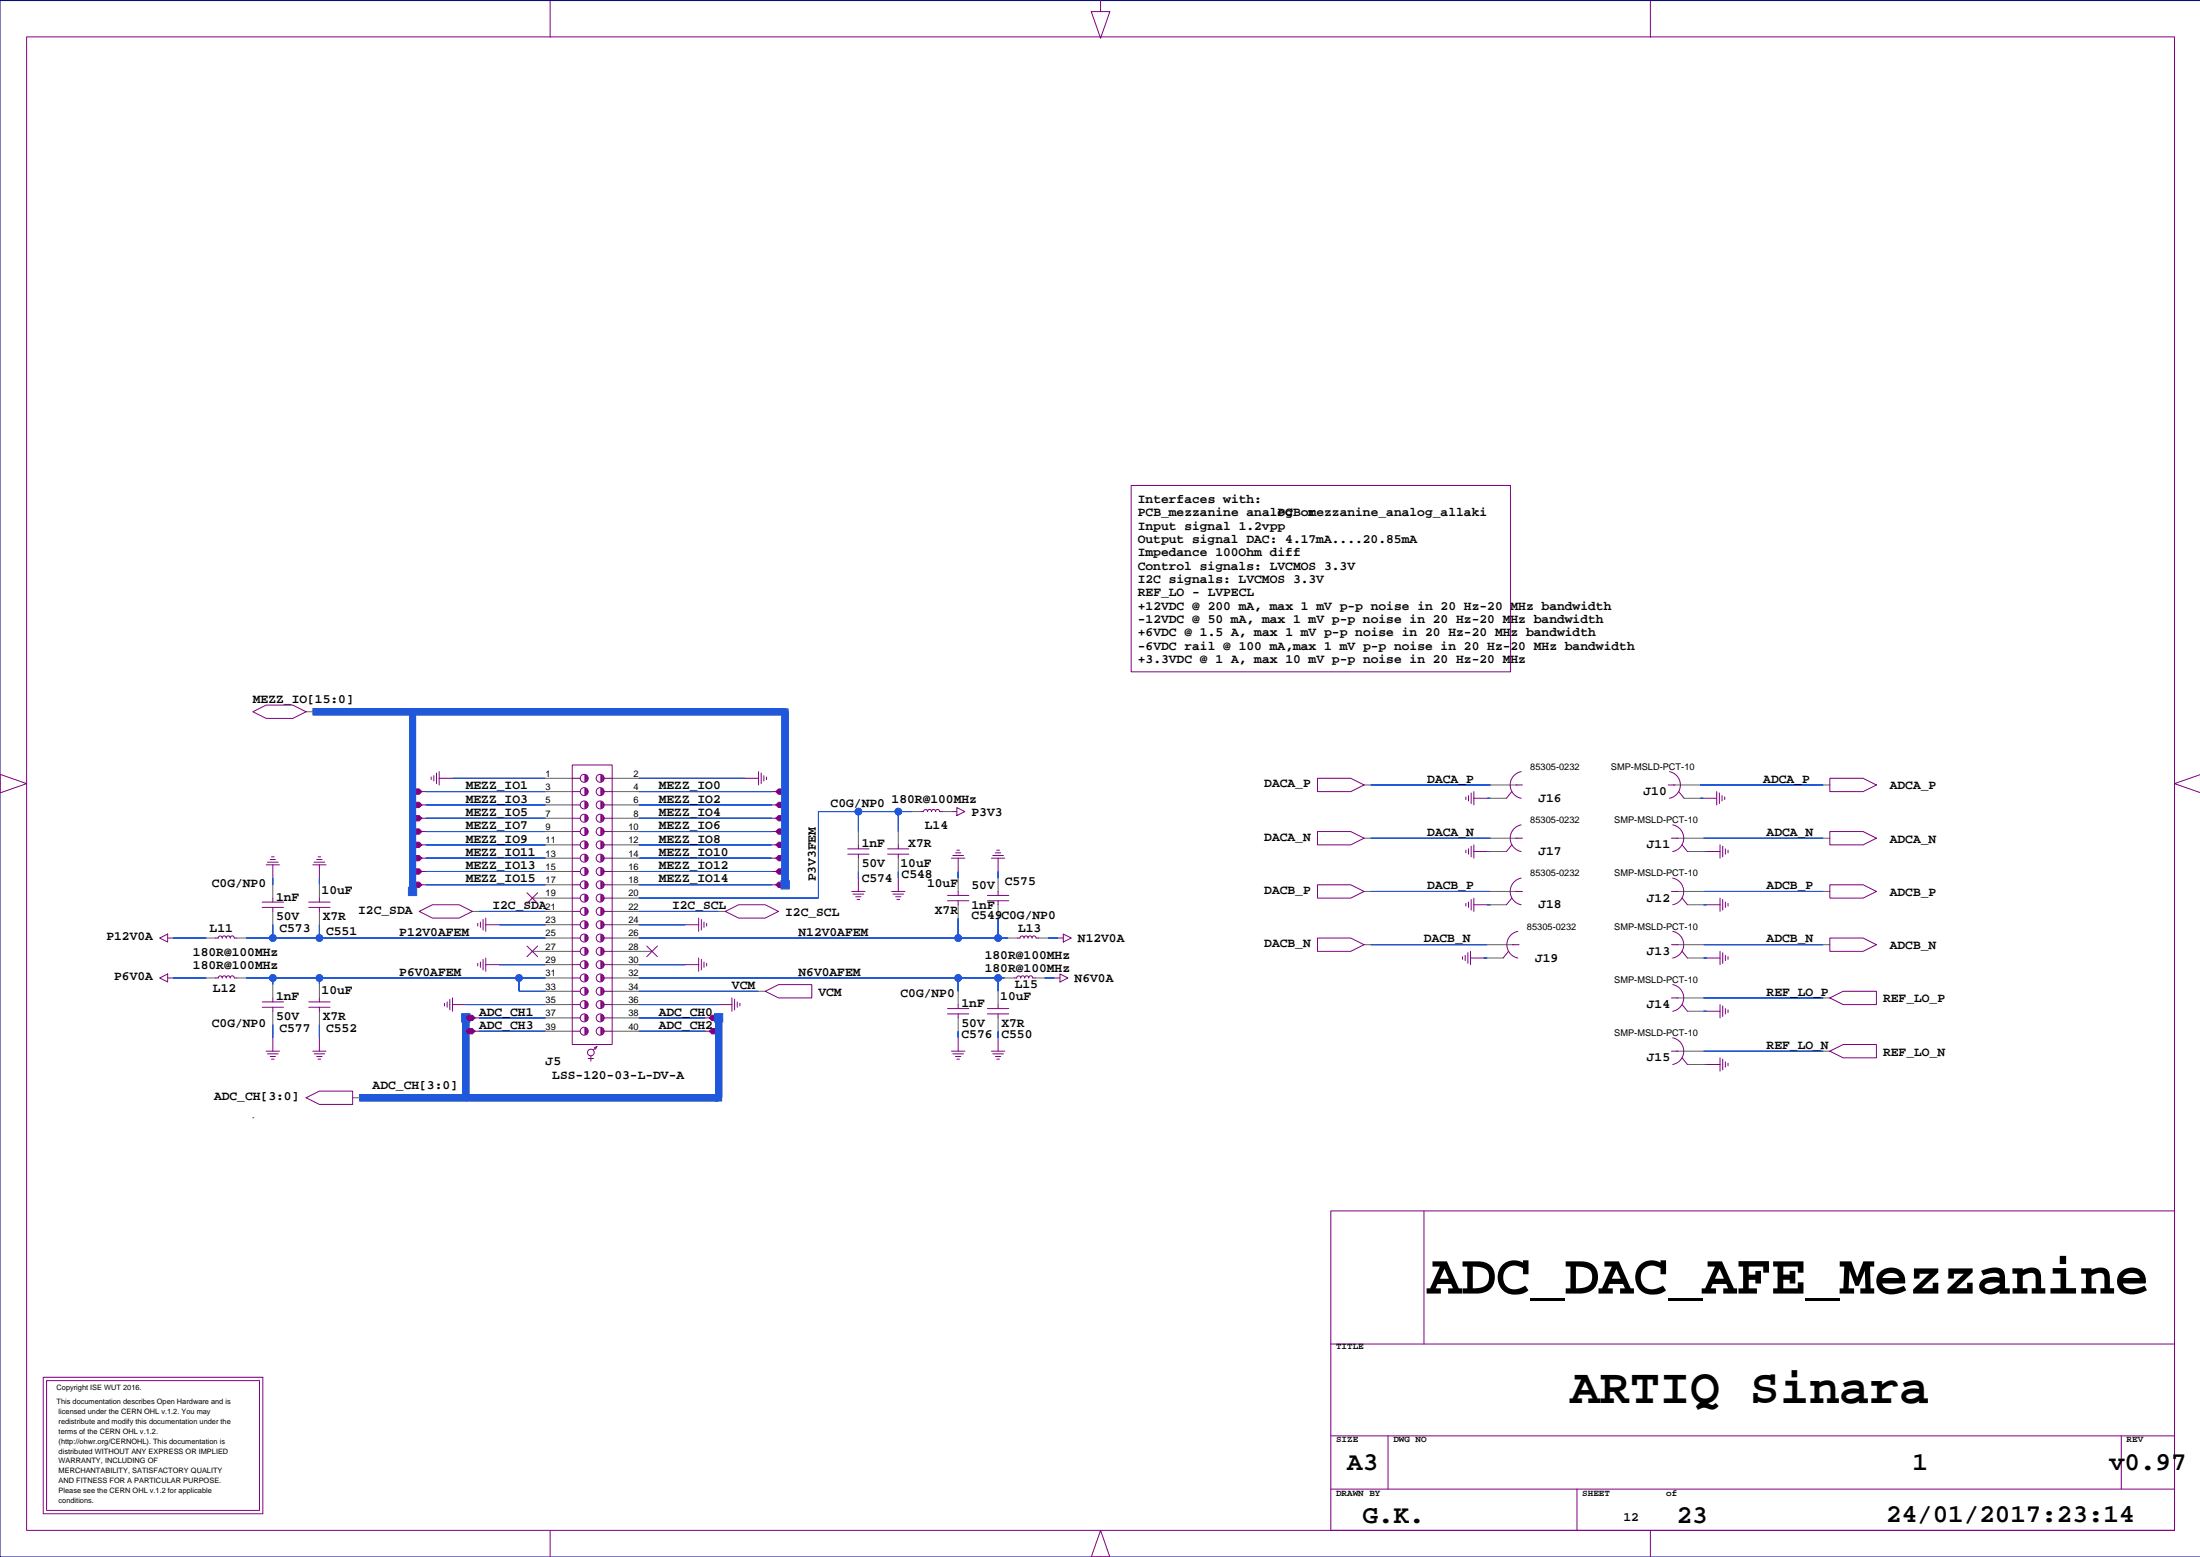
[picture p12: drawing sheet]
<svg xmlns="http://www.w3.org/2000/svg" width="420mm" height="297mm" viewBox="0 0 420 297" stroke-linecap="round" stroke-linejoin="round" font-family="sans-serif">
<path d="M419.9 .1h-419.9v296.9h419.9" fill="none" stroke="#000080" stroke-width=".19"/>
<g fill="#2058dd" stroke="#2058dd" stroke-width=".19">
<path d="M121.9 151h25.4z" fill-rule="evenodd"/>
<path d="M121.9 153.6h25.4z" fill-rule="evenodd"/>
<path d="M121.9 196.7h12.7z" fill-rule="evenodd"/>
<path d="M121.9 194.2h12.7z" fill-rule="evenodd"/>
<path d="M91.4 196.7h12.7z" fill-rule="evenodd"/>
<path d="M91.4 194.2h12.7z" fill-rule="evenodd"/>
<path d="M121.9 191.7h15.2z" fill-rule="evenodd"/>
<path d="M88.9 191.7h15.2z" fill-rule="evenodd"/>
<path d="M121.9 148.5h20.3z" fill-rule="evenodd"/>
<path d="M86.3 148.5h17.8z" fill-rule="evenodd"/>
<path d="M81.3 151h22.8z" fill-rule="evenodd"/>
<path d="M33 186.6h6.4z" fill-rule="evenodd"/>
<path d="M190.5 186.6h1.2z" fill-rule="evenodd"/>
<path d="M190.5 186.6v2.5z" fill-rule="evenodd"/>
<path d="M182.8 186.6v2.5z" fill-rule="evenodd"/>
<path d="M182.8 186.6h7.7z" fill-rule="evenodd"/>
<path d="M121.9 186.6h60.9z" fill-rule="evenodd"/>
<path d="M121.9 184h8.9z" fill-rule="evenodd"/>
<path d="M95.2 184h8.9z" fill-rule="evenodd"/>
<path d="M121.9 176.4h8.9z" fill-rule="evenodd"/>
<path d="M95.2 176.4h8.9z" fill-rule="evenodd"/>
<path d="M33 179h6.4z" fill-rule="evenodd"/>
<path d="M261.6 149.8h22.8z" fill-rule="evenodd"/>
<path d="M261.6 159.9h22.8z" fill-rule="evenodd"/>
<path d="M261.6 170.1h22.8z" fill-rule="evenodd"/>
<path d="M261.6 180.2h22.2z" fill-rule="evenodd"/>
<path d="M324.4 149.8h23.5z" fill-rule="evenodd"/>
<path d="M325 159.9h22.9z" fill-rule="evenodd"/>
<path d="M325 170.1h22.9z" fill-rule="evenodd"/>
<path d="M325 180.2h22.9z" fill-rule="evenodd"/>
<path d="M136.6 208.9h1.1v1.1h-1.1z" fill-rule="evenodd"/>
<path d="M136.3 193.4h1.6v1.6h-1.6z" fill-rule="evenodd"/>
<path d="M88.1 193.4h1.6v1.6h-1.6z" fill-rule="evenodd"/>
<path d="M121.9 158.6h25.4z" fill-rule="evenodd"/>
<path d="M121.9 161.2h25.4z" fill-rule="evenodd"/>
<path d="M121.9 163.7h25.4z" fill-rule="evenodd"/>
<path d="M121.9 166.3h25.4z" fill-rule="evenodd"/>
<path d="M121.9 168.8h25.4z" fill-rule="evenodd"/>
<path d="M81.3 153.6h22.8z" fill-rule="evenodd"/>
<path d="M81.3 156.1h22.8z" fill-rule="evenodd"/>
<path d="M81.3 158.6h22.8z" fill-rule="evenodd"/>
<path d="M81.3 161.2h22.8z" fill-rule="evenodd"/>
<path d="M81.3 163.7h22.8z" fill-rule="evenodd"/>
<path d="M81.3 166.3h22.8z" fill-rule="evenodd"/>
<path d="M81.3 168.8h22.8z" fill-rule="evenodd"/>
<path d="M121.9 156.1h25.4z" fill-rule="evenodd"/>
<path d="M121.9 173.9h15.2z" fill-rule="evenodd"/>
<path d="M91.4 173.9h12.7z" fill-rule="evenodd"/>
<path d="M325 190.4h22.9z" fill-rule="evenodd"/>
<path d="M200 179h1.9z" fill-rule="evenodd"/>
<path d="M52.1 195.5v2.5z" fill-rule="evenodd"/>
<path d="M60.9 195.5v2.5z" fill-rule="evenodd"/>
<path d="M52.1 167.5v1.3z" fill-rule="evenodd"/>
<path d="M60.9 167.5v1.3z" fill-rule="evenodd"/>
<path d="M60.9 186.6v1.2z" fill-rule="evenodd"/>
<path d="M52.1 186.6v1.2z" fill-rule="evenodd"/>
<path d="M99 186.6v2.5z" fill-rule="evenodd"/>
<path d="M99 186.6h5.1z" fill-rule="evenodd"/>
<path d="M99 189.1h5.1z" fill-rule="evenodd"/>
<path d="M47 186.6h5.1z" fill-rule="evenodd"/>
<path d="M52.1 186.6h8.8z" fill-rule="evenodd"/>
<path d="M60.9 186.6h38.1z" fill-rule="evenodd"/>
<path d="M77.9 169.3h1.6v1.6h-1.6z" fill-rule="evenodd"/>
<path d="M149 168h1.6v1.6h-1.6z" fill-rule="evenodd"/>
<path d="M149.3 135.2h1.1v1.1h-1.1z" fill-rule="evenodd"/>
<path d="M163.8 166.3v1.2z" fill-rule="evenodd"/>
<path d="M171.4 166.3v1.2z" fill-rule="evenodd"/>
<path d="M171.4 154.8v3.8z" fill-rule="evenodd"/>
<path d="M163.8 154.8v3.8z" fill-rule="evenodd"/>
<path d="M171.4 154.8h2.6z" fill-rule="evenodd"/>
<path d="M163.8 154.8h7.6z" fill-rule="evenodd"/>
<path d="M156.2 154.8h7.6z" fill-rule="evenodd"/>
<path d="M121.9 171.3h34.3z" fill-rule="evenodd"/>
<path d="M156.2 154.8v16.5z" fill-rule="evenodd"/>
<path d="M325 200.5h22.9z" fill-rule="evenodd"/>
<path d="M52.1 176.4v2.6z" fill-rule="evenodd"/>
<path d="M47 179h5.1z" fill-rule="evenodd"/>
<path d="M60.9 176.4v2.6z" fill-rule="evenodd"/>
<path d="M52.1 179h8.8z" fill-rule="evenodd"/>
<path d="M60.9 179h43.2z" fill-rule="evenodd"/>
<path d="M190.5 166.3v1.2z" fill-rule="evenodd"/>
<path d="M182.8 166.3v1.2z" fill-rule="evenodd"/>
<path d="M190.5 179h1.9z" fill-rule="evenodd"/>
<path d="M190.5 175.1v3.9z" fill-rule="evenodd"/>
<path d="M182.8 179h7.7z" fill-rule="evenodd"/>
<path d="M182.8 175.1v3.9z" fill-rule="evenodd"/>
<path d="M121.9 179h60.9z" fill-rule="evenodd"/>
<path d="M199.3 186.6h1.9z" fill-rule="evenodd"/>
<path d="M182.8 196.7v1.3z" fill-rule="evenodd"/>
<path d="M190.5 196.7v1.3z" fill-rule="evenodd"/>
<path d="M121.9 189.1h22.8z" fill-rule="evenodd"/>
<path d="M324.4 152.3h.6z" fill-rule="evenodd"/>
<path d="M325 162.4h.7z" fill-rule="evenodd"/>
<path d="M325 172.6h.7z" fill-rule="evenodd"/>
<path d="M325 182.8h.7z" fill-rule="evenodd"/>
<path d="M325 192.9h.7z" fill-rule="evenodd"/>
<path d="M325 203.1h.7z" fill-rule="evenodd"/>
<path d="M283.1 182.8h.7z" fill-rule="evenodd"/>
<path d="M283.8 172.6h.6z" fill-rule="evenodd"/>
<path d="M283.8 162.4h.6z" fill-rule="evenodd"/>
<path d="M283.8 152.3h.6z" fill-rule="evenodd"/>
<circle cx="190.5" cy="186.6" r=".63"/>
<circle cx="182.8" cy="186.6" r=".63"/>
<circle cx="88.9" cy="209.4" r=".55"/>
<circle cx="52.1" cy="186.6" r=".63"/>
<circle cx="60.9" cy="186.6" r=".63"/>
<circle cx="99" cy="186.6" r=".63"/>
<circle cx="78.7" cy="135.8" r=".55"/>
<circle cx="171.4" cy="154.8" r=".63"/>
<circle cx="163.8" cy="154.8" r=".63"/>
<circle cx="52.1" cy="179" r=".63"/>
<circle cx="60.9" cy="179" r=".63"/>
<circle cx="190.5" cy="179" r=".63"/>
<circle cx="182.8" cy="179" r=".63"/>
</g>
<g fill="none" stroke="#2058dd" stroke-width=".19">
<path d="M81.3 151h22.8M81.3 153.6h22.8M81.3 158.6h22.8M81.3 156.1h22.8M86.3 148.5h17.8M121.9 151h25.4M121.9 153.6h25.4M121.9 148.5h20.3M121.9 158.6h25.4M121.9 156.1h25.4M163.8 154.8v3.8M171.4 154.8v3.8"/>
<path d="M174 154.8h-17.8v16.5h-34.3M181.6 154.8h.1M261.6 149.8h22.8M261.6 159.9h22.8M283.8 152.3h.6M324.4 149.8h23.5M324.4 152.3h.6M325 159.9h22.9M33 179h6.4M47 179h57.1M52.1 167.5v1.3M52.1 176.4v2.6"/>
<path d="M60.9 167.5v1.3M60.9 176.4v2.6M81.3 161.2h22.8M81.3 163.7h22.8M81.3 166.3h22.8M81.3 168.8h22.8M91.4 173.9h12.7M95.2 176.4h8.9M104.1 171.3h.1M121.9 176.4h8.9M121.9 179h70.5M121.9 161.2h25.4"/>
<path d="M121.9 163.7h25.4M121.9 166.3h25.4M121.9 168.8h25.4M121.9 173.9h15.2M163.8 166.3v1.2M171.4 166.3v1.2M182.8 166.3v1.2M182.8 175.1v3.9M190.5 166.3v1.2M190.5 175.1v3.9M200 179h1.9M261.6 170.1h22.8"/>
<path d="M283.8 162.4h.6M283.8 172.6h.6M325 170.1h22.9M325 162.4h.7M325 172.6h.7M33 186.6h6.4M47 186.6h57.1M52.1 186.6v1.2M52.1 195.5v2.5M60.9 186.6v1.2M60.9 195.5v2.5M88.9 191.7h15.2"/>
<path d="M91.4 196.7h12.7M91.4 194.2h12.7M95.2 184h8.9M99 186.6v2.5h5.1M104.1 181.5h.1M121.9 181.5h.1M121.9 196.7h12.7M121.9 194.2h12.7M121.9 191.7h15.2M121.9 186.6h69.8M121.9 184h8.9M121.9 189.1h22.8"/>
<path d="M182.8 186.6v2.5M182.8 196.7v1.3M190.5 186.6v2.5M190.5 196.7v1.3M199.3 186.6h1.9M261.6 180.2h22.2M283.1 182.8h.7M325 180.2h22.9M325 190.4h22.9M325 182.8h.7M325 192.9h.7M325 200.5h22.9"/>
<path d="M325 203.1h.7"/>
<circle cx="78.7" cy="135.8" r=".55"/>
<circle cx="163.8" cy="154.8" r=".63"/>
<circle cx="171.4" cy="154.8" r=".63"/>
<circle cx="52.1" cy="179" r=".63"/>
<circle cx="60.9" cy="179" r=".63"/>
<circle cx="182.8" cy="179" r=".63"/>
<circle cx="190.5" cy="179" r=".63"/>
<circle cx="52.1" cy="186.6" r=".63"/>
<circle cx="60.9" cy="186.6" r=".63"/>
<circle cx="99" cy="186.6" r=".63"/>
<circle cx="182.8" cy="186.6" r=".63"/>
<circle cx="190.5" cy="186.6" r=".63"/>
<circle cx="88.9" cy="209.4" r=".55"/>
</g>
<g fill="none" stroke="#606060" stroke-width=".19">
<path d="M58.4 135.8h1.3M81.3 151h.1M81.3 153.6h.1M81.3 156.1h.1M81.3 158.6h.1M86.3 148.5h.1M104.1 148.5h5.1M104.1 151h5.1M104.1 153.6h5.1M104.1 156.1h5.1M104.1 158.6h5.1M116.8 148.5h5.1"/>
<path d="M116.8 151h5.1M116.8 153.6h5.1M116.8 156.1h5.1M116.8 158.6h5.1M142.2 148.5h.1M147.3 153.6h.1M147.3 151h.1M147.3 156.1h.1M147.3 158.6h.1M163.8 158.6v2.6M171.4 158.6v2.6M174 154.8h1.7"/>
<path d="M179.8 154.8h1.8M181.6 154.8h.1M260.3 159.9h1.3M260.3 149.8h1.3M283.8 152.3h.1M284.4 159.9h5.1M284.4 149.8h5.1M284.4 152.3h3.1M319.3 149.8h5.1M320 159.9h5M321.4 152.3h3M325 152.3h.1"/>
<path d="M347.9 159.9h1.3M347.9 149.8h1.3M33 179h.1M39.4 179h1.7M45.2 179h1.8M52.1 167.5h.1M52.1 168.8v2.5M52.1 173.9v2.5M60.9 167.5h.1M60.9 168.8v2.5M60.9 173.9v2.5M81.3 161.2h.1"/>
<path d="M81.3 163.7h.1M81.3 166.3h.1M81.3 168.8h.1M90.1 173.9h1.3M95.2 176.4h.1M101.6 171.3h7.6M104.1 173.9h5.1M104.1 179h5.1M104.1 161.2h5.1M104.1 163.7h5.1M104.1 166.3h5.1M104.1 168.8h5.1"/>
<path d="M104.1 176.4h5.1M116.8 173.9h5.1M116.8 179h5.1M116.8 161.2h5.1M116.8 163.7h5.1M116.8 166.3h5.1M116.8 168.8h5.1M116.8 171.3h5.1M116.8 176.4h5.1M130.8 176.4h.1M137.1 173.9h1.3M147.3 161.2h.1"/>
<path d="M147.3 166.3h.1M147.3 163.7h.1M147.3 168.8h.1M163.8 167.5h.1M163.8 163.7v2.6M171.4 167.5h.1M171.4 163.7v2.6M182.8 166.3h.1M182.8 167.5v2.6M182.8 172.6v2.5M190.5 166.3h.1M190.5 167.5v2.6"/>
<path d="M190.5 172.6v2.5M192.4 179h1.7M198.2 179h1.8M201.9 179h.1M260.3 170.1h1.3M283.8 172.6h.1M283.8 162.4h.1M284.4 170.1h5.1M284.4 162.4h3.1M284.4 172.6h3.1M320 170.1h5M322 162.4h3"/>
<path d="M322 172.6h3M325.7 162.4h.1M325.7 172.6h.1M347.9 170.1h1.3M33 186.6h.1M39.4 186.6h1.7M45.2 186.6h1.8M52.1 198h.1M52.1 187.8v2.6M52.1 192.9v2.6M60.9 198h.1M60.9 187.8v2.6"/>
<path d="M60.9 192.9v2.6M88.9 191.7h.1M91.4 194.2h.1M91.4 196.7h.1M95.2 184h.1M101.6 181.5h7.6M104.1 186.6h5.1M104.1 189.1h5.1M104.1 184h5.1M104.1 191.7h5.1M104.1 194.2h5.1M104.1 196.7h5.1"/>
<path d="M116.8 186.6h5.1M116.8 189.1h5.1M116.8 181.5h7.6M116.8 184h5.1M116.8 191.7h5.1M116.8 194.2h5.1M116.8 196.7h5.1M130.8 184h.1M134.6 194.2h.1M134.6 196.7h.1M137.1 191.7h.1M144.7 189.1h1.3"/>
<path d="M182.8 198h.1M182.8 189.1v2.6M182.8 194.2v2.5M190.5 198h.1M190.5 189.1v2.6M190.5 194.2v2.5M191.7 186.6h1.8M197.6 186.6h1.7M201.2 186.6h.1M260.3 180.2h1.3M283.1 182.8h.1M283.8 180.2h5.1"/>
<path d="M283.8 182.8h3M320 180.2h5M320 190.4h5M322 182.8h3M322 192.9h3M325.7 182.8h.1M325.7 192.9h.1M347.9 180.2h1.3M347.9 190.4h1.3M67.3 209.4h1.3M320 200.5h5M322 203.1h3"/>
<path d="M325.7 203.1h.1M347.9 200.5h1.3"/>
</g>
<g fill="none" stroke="#800080" stroke-width=".19">
<path d="M210 0v2.2h1.8l-1.8 5.1-1.8-5.1h1.8M5.1 7h409.8v285h-409.8zM105 .2v6.9M314.9 .2v6.9M215.9 92.6h72.3v35.6h-72.3zM48.2 135.8l2.6-1.3h5.1l2.5 1.3-2.5 1.3h-5.1zM-.1 149.5l.1-1.8 5.1 1.8-5.1 1.8v-1.8M80.5 153.6h.8M80.5 151h.8M80.5 156.1h.8M80.5 158.6h.8M82.3 148.2v.5"/>
<path d="M82.8 148v1M83.3 147.5v2M83.8 148.5h2.5M83.8 147.2v2.6M109.2 145.9h7.6v53.4h-7.6zM109.2 148.5h1.5M109.2 153.6h1.5M109.2 151h1.5M109.2 156.1h1.5M109.2 158.6h1.5M111.6 147.8v1.3M111.6 150.4v1.3"/>
<path d="M111.6 152.9v1.3M111.6 155.5v1.2M111.6 158v1.3M111.7 147.8v1.3M111.7 150.4v1.3M111.7 152.9v1.3M111.7 155.5v1.2M111.7 158v1.3M111.9 148v1M111.9 150.5v1M111.9 153.1v1M111.9 155.6v1"/>
<path d="M111.9 158.1v1M112 148v1M112 150.5v1M112 153.1v1M112 155.6v1M112 158.1v1M112.1 148.2v.5M112.1 150.8v.5M112.1 153.3v.5M112.1 155.8v.6M112.1 158.4v.5M114.7 147.8v1.3"/>
<path d="M114.7 150.4v1.3M114.7 152.9v1.3M114.7 155.5v1.2M114.7 158v1.3M114.8 147.8v1.3M114.8 150.4v1.3M114.8 152.9v1.3M114.8 155.5v1.2M114.8 158v1.3M114.9 148v1M114.9 150.5v1M114.9 153.1v1"/>
<path d="M114.9 155.6v1M114.9 158.1v1M115 148v1M115 150.5v1M115 153.1v1M115 155.6v1M115 158.1v1M115.2 148.2v.5M115.2 150.8v.5M115.2 153.3v.5M115.2 155.8v.6M115.2 158.4v.5"/>
<path d="M115.3 148.5h1.5M115.3 153.6h1.5M115.3 151h1.5M115.3 156.1h1.5M115.3 158.6h1.5M142.2 148.5h2.5M144.7 147.2v2.6M145.3 147.5v2M145.8 148v1M146.3 148.2v.5M147.3 153.6h.7M147.3 151h.7"/>
<path d="M147.3 156.1h.7M147.3 158.6h.7M177.8 154.8a.38 .38 0 0 0-.4-.4 .38 .38 0 0 0-.4 .4 .38 .38 0 0 0-.4-.4 .38 .38 0 0 0-.4 .4h-.5M178.5 154.8a.38 .38 0 0 0-.4-.4 .38 .38 0 0 0-.3 .4M179.3 154.8h.5M179.3 154.8a.38 .38 0 0 0-.4-.4 .38 .38 0 0 0-.4 .4M181.6 154.8h1M182.6 154.1l1.5 .7-1.5 .8zM251.4 158.6h6.4l2.5 1.3-2.5 1.3h-6.4zM251.4 148.5h6.4l2.5 1.3-2.5 1.2h-6.4zM279.7 152v.5M280.2 151.8v1"/>
<path d="M280.7 151.3v2M281.2 152.3h2.6M281.2 151v2.6M288.5 151l-1 1.3M289.2 149.8h1.3M289.2 159.9h1.3M290.3 147.2a2.59 2.59 0 0 0-2.1 2.6 2.59 2.59 0 0 0 2.1 2.5M290.3 157.4a2.59 2.59 0 0 0-2.1 2.5 2.59 2.59 0 0 0 2.1 2.6M318.3 149.8h1.3M318.6 147.2a2.59 2.59 0 0 1 2.1 2.6 2.59 2.59 0 0 1-2.1 2.5M319 159.9h1.2M319.2 157.4a2.59 2.59 0 0 1 2.1 2.5 2.59 2.59 0 0 1-2.1 2.6"/>
<path d="M320.3 151l1.1 1.3M325 152.3h2.6M327.6 151v2.6M328.1 151.3v2M328.6 151.8v1M329.1 152v.5M349.2 158.6h6.3l2.6 1.3-2.6 1.3h-6.3zM349.2 148.5h6.3l2.6 1.3-2.6 1.2h-6.3zM419.9 147.8l-5 1.7 5 1.7M30.5 179l1.5-.8v1.5zM32 179h1M41.1 179h.5"/>
<path d="M45.2 179l-.5-.1a.38 .38 0 0 0-.4-.4 .38 .38 0 0 0-.4 .4 .38 .38 0 0 0-.3-.4 .38 .38 0 0 0-.4 .4 .38 .38 0 0 0-.4-.4 .38 .38 0 0 0-.4 .5 .38 .38 0 0 0-.4-.4 .38 .38 0 0 0-.4 .4M50 172.1h4.1M50 173.1h4.1M50.8 165h2.5M51 164.5h2.1M51.6 164h1M51.8 163.5h.5M52.1 165v2.5M52.1 171.3v.8M52.1 173.1v.8M58.9 172.1h4.1M58.9 173.1h4.1"/>
<path d="M59.7 165h2.5M59.9 164.5h2.1M60.4 164h1.1M60.7 163.5h.5M60.9 165v2.5M60.9 171.3v.8M60.9 173.1v.8M80 173.9l2.5-1.3h5.1l2.5 1.3-2.5 1.2h-5.1zM80.5 161.2h.8M80.5 166.3h.8M80.5 163.7h.8M80.5 168.8h.8"/>
<path d="M91.2 176.2v.5M91.7 175.9v1M92.2 175.4v2M92.7 176.4h2.5M92.7 175.1v2.6M100.6 170.3l2 2.1M102.6 170.3l-2 2.1M109.2 176.4h1.5M109.2 179h1.5M109.2 161.2h1.5M109.2 166.3h1.5M109.2 163.7h1.5"/>
<path d="M109.2 168.8h1.5M109.2 171.3h1.5M109.2 173.9h1.5M111.6 160.5v1.3M111.6 163.1v1.3M111.6 165.6v1.3M111.6 168.2v1.2M111.6 170.7v1.3M111.6 173.2v1.3M111.6 175.8v1.3M111.6 178.3v1.3M111.7 160.5v1.3"/>
<path d="M111.7 163.1v1.3M111.7 165.6v1.3M111.7 168.2v1.2M111.7 170.7v1.3M111.7 173.2v1.3M111.7 175.8v1.3M111.7 178.3v1.3M111.9 160.7v1M111.9 163.2v1M111.9 165.8v1M111.9 168.3v1M111.9 170.8v1"/>
<path d="M111.9 173.4v1M111.9 175.9v1M111.9 178.4v1.1M112 160.7v1M112 163.2v1M112 165.8v1M112 168.3v1M112 170.8v1M112 173.4v1M112 175.9v1M112 178.4v1.1M112.1 160.9v.5"/>
<path d="M112.1 163.5v.5M112.1 166v.5M112.1 168.5v.6M112.1 171.1v.5M112.1 173.6v.5M112.1 176.2v.5M112.1 178.7v.5M114.7 160.5v1.3M114.7 163.1v1.3M114.7 165.6v1.3M114.7 168.2v1.2M114.7 170.7v1.3"/>
<path d="M114.7 173.2v1.3M114.7 175.8v1.3M114.7 178.3v1.3M114.8 160.5v1.3M114.8 163.1v1.3M114.8 165.6v1.3M114.8 168.2v1.2M114.8 170.7v1.3M114.8 173.2v1.3M114.8 175.8v1.3M114.8 178.3v1.3M114.9 160.7v1"/>
<path d="M114.9 163.2v1M114.9 165.8v1M114.9 168.3v1M114.9 170.8v1M114.9 173.4v1M114.9 175.9v1M114.9 178.4v1.1M115 160.7v1M115 163.2v1M115 165.8v1M115 168.3v1M115 170.8v1"/>
<path d="M115 173.4v1M115 175.9v1M115 178.4v1.1M115.2 160.9v.5M115.2 163.5v.5M115.2 166v.5M115.2 168.5v.6M115.2 171.1v.5M115.2 173.6v.5M115.2 176.2v.5M115.2 178.7v.5M115.3 176.4h1.5"/>
<path d="M115.3 179h1.5M115.3 161.2h1.5M115.3 166.3h1.5M115.3 163.7h1.5M115.3 168.8h1.5M115.3 171.3h1.5M115.3 173.9h1.5M130.8 176.4h2.5M133.3 175.1v2.6M133.8 175.4v2M134.3 175.9v1M134.8 176.2v.5"/>
<path d="M138.4 173.9l2.5-1.3h5.1l2.6 1.3-2.6 1.2h-5.1zM147.3 161.2h.7M147.3 166.3h.7M147.3 163.7h.7M147.3 168.8h.7M161.8 161.9h4M161.8 163h4M162.5 170.1h2.6M162.8 170.6h2M163.3 171.1h1M163.5 171.6h.5M163.8 161.2v.7"/>
<path d="M163.8 163v.7M163.8 167.5v2.6M169.4 161.9h4M169.4 163h4M170.1 170.1h2.6M170.4 170.6h2M170.9 171.1h1M171.2 171.6h.5M171.4 161.2v.7M171.4 163v.7M171.4 167.5v2.6M180.8 171.8h4.1"/>
<path d="M180.8 170.8h4.1M181.6 163.7h2.5M181.8 163.2h2.1M182.3 162.7h1M182.6 162.2h.5M182.8 163.7v2.6M182.8 170.1v.7M182.8 171.8v.8M188.4 171.8h4.1M188.4 170.8h4.1M189.2 163.7h2.5M189.4 163.2h2.1"/>
<path d="M189.9 162.7h1.1M190.2 162.2h.5M190.5 163.7v2.6M190.5 170.1v.7M190.5 171.8v.8M194.1 179h.5M198.2 179l-.5-.1a.38 .38 0 0 0-.4-.4 .38 .38 0 0 0-.4 .4 .38 .38 0 0 0-.3-.4 .38 .38 0 0 0-.4 .4 .38 .38 0 0 0-.4-.4 .38 .38 0 0 0-.4 .5 .38 .38 0 0 0-.4-.4 .38 .38 0 0 0-.4 .4M201.9 179h1M202.9 178.2l1.5 .8-1.5 .7zM251.4 179h6.4l2.5 1.2-2.5 1.3h-6.4zM251.4 168.8h6.4l2.5 1.3-2.5 1.2h-6.4zM279.7 162.2v.5"/>
<path d="M279.7 172.4v.5M280.2 161.9v1.1M280.2 172.1v1M280.7 161.4v2.1M280.7 171.6v2M281.2 162.4h2.6M281.2 172.6h2.6M281.2 161.2v2.5M281.2 171.3v2.6M288.5 161.2l-1 1.2M288.5 171.3l-1 1.3M289.2 170.1h1.3"/>
<path d="M289.6 177.7a2.59 2.59 0 0 0-2.1 2.5 2.59 2.59 0 0 0 2.1 2.6M290.3 167.5a2.59 2.59 0 0 0-2.1 2.6 2.59 2.59 0 0 0 2.1 2.5M319 170.1h1.2M319.2 167.5a2.59 2.59 0 0 1 2.1 2.6 2.59 2.59 0 0 1-2.1 2.5M319.2 177.7a2.59 2.59 0 0 1 2.1 2.5 2.59 2.59 0 0 1-2.1 2.6M321 161.2l1 1.2M321 171.3l1 1.3M325.7 162.4h2.5M325.7 172.6h2.5M328.2 161.2v2.5M328.2 171.3v2.6M328.7 161.4v2.1"/>
<path d="M328.7 171.6v2M329.2 161.9v1.1M329.2 172.1v1M329.7 162.2v.5M329.7 172.4v.5M349.2 179h6.3l2.6 1.2-2.6 1.3h-6.3zM349.2 168.8h6.3l2.6 1.3-2.6 1.2h-6.3zM30.5 186.6l1.5-.8v1.5zM32 186.6h1M41.1 186.6h.5a.38 .38 0 0 1 .4-.4 .38 .38 0 0 1 .4 .4 .38 .38 0 0 1 .4-.4 .38 .38 0 0 1 .4 .4 .38 .38 0 0 1 .4-.4 .38 .38 0 0 1 .3 .4 .38 .38 0 0 1 .4-.4 .38 .38 0 0 1 .4 .4h.5M50 191.1h4.1M50 192.2h4.1"/>
<path d="M52.1 190.4v.7M52.1 192.2v.7M52.1 198v2.5M58.9 191.1h4.1M58.9 192.2h4.1M60.9 190.4v.7M60.9 192.2v.7M60.9 198v2.5M84.8 191.4v.5M85.3 191.1v1.1M85.8 190.6v2.1M86.3 191.7h2.6"/>
<path d="M86.3 190.4v2.5M90.7 194.2h.7M90.7 196.7h.7M91.2 183.8v.5M91.7 183.5v1M92.2 183v2.1M92.7 184h2.5M92.7 182.8v2.5M100.6 180.5l2 2M102.6 180.5l-2 2M109.2 191.7h1.5M109.2 184h1.5"/>
<path d="M109.2 194.2h1.5M109.2 196.7h1.5M109.2 186.6h1.5M109.2 181.5h1.5M109.2 189.1h1.5M111.6 180.9v1.2M111.6 183.4v1.3M111.6 185.9v1.3M111.6 188.5v1.2M111.6 191v1.3M111.6 193.6v1.2M111.6 196.1v1.3"/>
<path d="M111.7 180.9v1.2M111.7 183.4v1.3M111.7 185.9v1.3M111.7 188.5v1.2M111.7 191v1.3M111.7 193.6v1.2M111.7 196.1v1.3M111.9 181v1M111.9 183.5v1M111.9 186.1v1M111.9 188.6v1M111.9 191.1v1.1"/>
<path d="M111.9 193.7v1M111.9 196.2v1M112 181v1M112 183.5v1M112 186.1v1M112 188.6v1M112 191.1v1.1M112 193.7v1M112 196.2v1M112.1 181.2v.5M112.1 183.8v.5M112.1 186.3v.5"/>
<path d="M112.1 188.9v.5M112.1 191.4v.5M112.1 193.9v.5M112.1 196.5v.5M113.9 199.7l-.6 .6M113.9 199.7l-.3 .5M113.9 199.7l-.5 .2M114.7 180.9v1.2M114.7 183.4v1.3M114.7 185.9v1.3M114.7 188.5v1.2M114.7 191v1.3"/>
<path d="M114.7 193.6v1.2M114.7 196.1v1.3M114.8 180.9v1.2M114.8 183.4v1.3M114.8 185.9v1.3M114.8 188.5v1.2M114.8 191v1.3M114.8 193.6v1.2M114.8 196.1v1.3M114.9 181v1M114.9 183.5v1M114.9 186.1v1"/>
<path d="M114.9 188.6v1M114.9 191.1v1.1M114.9 193.7v1M114.9 196.2v1M115 181v1M115 183.5v1M115 186.1v1M115 188.6v1M115 191.1v1.1M115 193.7v1M115 196.2v1M115.2 181.2v.5"/>
<path d="M115.2 183.8v.5M115.2 186.3v.5M115.2 188.9v.5M115.2 191.4v.5M115.2 193.9v.5M115.2 196.5v.5M115.3 191.7h1.5M115.3 184h1.5M115.3 194.2h1.5M115.3 196.7h1.5M115.3 186.6h1.5M115.3 181.5h1.5"/>
<path d="M115.3 189.1h1.5M123.4 180.5l2 2M125.4 180.5l-2 2M130.8 184h2.5M133.3 182.8v2.5M133.8 183v2.1M134.3 183.5v1M134.6 194.2h.8M134.6 196.7h.8M134.8 183.8v.5M137.1 191.7h2.6M139.7 190.4v2.5"/>
<path d="M140.2 190.6v2.1M140.7 191.1v1.1M141.2 191.4v.5M146 189.1l2.6-1.3h6.3v2.6h-6.3zM180.8 192.4h4.1M180.8 193.4h4.1M182.8 191.7v.7M182.8 193.4v.8M182.8 198v2.5M188.4 192.4h4.1M188.4 193.4h4.1M190.5 191.7v.7"/>
<path d="M190.5 193.4v.8M190.5 198v2.5M193.5 186.6h.5a.38 .38 0 0 1 .4-.4 .38 .38 0 0 1 .4 .4 .38 .38 0 0 1 .3-.4 .38 .38 0 0 1 .4 .4 .38 .38 0 0 1 .4-.4 .38 .38 0 0 1 .4 .4 .38 .38 0 0 1 .4-.4 .38 .38 0 0 1 .4 .4h.5M201.2 186.6h1.1M202.3 185.8l1.5 .8-1.5 .7zM279.1 182.5v.5M279.6 182.3v1M280.1 181.7v2.1M280.6 182.8h2.5M280.6 181.5v2.5M287.8 181.5l-1 1.3M288.6 180.2h1.3"/>
<path d="M319 180.2h1.2M319 190.4h1.2M319.2 187.8a2.59 2.59 0 0 1 2.1 2.6 2.59 2.59 0 0 1-2.1 2.5M319.2 198a2.59 2.59 0 0 1 2.1 2.5 2.59 2.59 0 0 1-2.1 2.6M321 181.5l1 1.3M321 191.7l1 1.2M325.7 182.8h2.5M325.7 192.9h2.5M328.2 181.5v2.5M328.2 191.7v2.5M328.7 181.7v2.1M328.7 191.9v2"/>
<path d="M329.2 182.3v1M329.2 192.4v1M329.7 182.5v.5M329.7 192.7v.5M349.2 190.4l2.5-1.3h6.4v2.6h-6.4zM48.2 213.2h.1M50.8 200.5h2.5M51 201h2.1M51.6 201.6h1M51.8 202.1h.5M58.4 209.4l2.5-1.2h6.4v2.5h-6.4zM59.7 200.5h2.5"/>
<path d="M59.9 201h2.1M60.4 201.6h1.1M60.7 202.1h.5M112.2 201.9h1.1M112.8 201.4v1M181.6 200.5h2.5M181.8 201h2.1M182.3 201.6h1M182.6 202.1h.5M189.2 200.5h2.5M189.4 201h2.1M189.9 201.6h1.1"/>
<path d="M190.2 202.1h.5M319 200.5h1.2M321 201.8l1 1.3M325.7 203.1h2.5M328.2 201.8v2.6M328.7 202.1v2M329.2 202.6v1M329.7 202.8v.5M349.2 200.5l2.5-1.2h6.4v2.5h-6.4zM253.9 231h161v61h-161zM271.7 231v25.4M253.9 256.4h161"/>
<path d="M8.3 262.8h41.9v26h-41.9zM8.9 263.4h40.6v24.8h-40.6zM253.9 273.9h161M264.9 273.9v10.2M404.8 273.9v10.2M105 292v5.1M210 297h1.8l-1.8-5-1.8 5 1.8 .1M253.9 284.1h161M300.9 284.1v7.9M314.9 292v5.1"/>
<circle cx="111.5" cy="148.5" r=".76"/>
<circle cx="111.5" cy="153.6" r=".76"/>
<circle cx="111.5" cy="151" r=".76"/>
<circle cx="111.5" cy="156.1" r=".76"/>
<circle cx="111.5" cy="158.6" r=".76"/>
<circle cx="114.5" cy="148.5" r=".76"/>
<circle cx="114.5" cy="153.6" r=".76"/>
<circle cx="114.5" cy="158.6" r=".76"/>
<circle cx="114.5" cy="156.1" r=".76"/>
<circle cx="114.5" cy="151" r=".76"/>
<circle cx="111.5" cy="173.9" r=".76"/>
<circle cx="111.5" cy="166.3" r=".76"/>
<circle cx="111.5" cy="168.8" r=".76"/>
<circle cx="111.5" cy="176.4" r=".76"/>
<circle cx="111.5" cy="161.2" r=".76"/>
<circle cx="111.5" cy="163.7" r=".76"/>
<circle cx="111.5" cy="171.3" r=".76"/>
<circle cx="111.5" cy="179" r=".76"/>
<circle cx="114.5" cy="173.9" r=".76"/>
<circle cx="114.5" cy="166.3" r=".76"/>
<circle cx="114.5" cy="176.4" r=".76"/>
<circle cx="114.5" cy="168.8" r=".76"/>
<circle cx="114.5" cy="161.2" r=".76"/>
<circle cx="114.5" cy="163.7" r=".76"/>
<circle cx="114.5" cy="171.3" r=".76"/>
<circle cx="114.5" cy="179" r=".76"/>
<circle cx="111.5" cy="196.7" r=".76"/>
<circle cx="111.5" cy="181.5" r=".76"/>
<circle cx="111.5" cy="189.1" r=".76"/>
<circle cx="111.5" cy="184" r=".76"/>
<circle cx="111.5" cy="191.7" r=".76"/>
<circle cx="111.5" cy="186.6" r=".76"/>
<circle cx="111.5" cy="194.2" r=".76"/>
<circle cx="114.5" cy="189.1" r=".76"/>
<circle cx="114.5" cy="196.7" r=".76"/>
<circle cx="114.5" cy="181.5" r=".76"/>
<circle cx="114.5" cy="184" r=".76"/>
<circle cx="114.5" cy="186.6" r=".76"/>
<circle cx="114.5" cy="194.2" r=".76"/>
<circle cx="114.5" cy="191.7" r=".76"/>
<circle cx="112.8" cy="200.8" r=".63"/>
</g>
<g fill="#800080" stroke="#800080" stroke-width=".19">
<path d="M148.6 153.1h.7l.5 .5-.5 .5h-.7l-.6-.5z" fill-rule="evenodd"/>
<path d="M148 151l.6-.5h.7l.5 .5-.5 .5h-.7z" fill-rule="evenodd"/>
<path d="M78.7 151l.5-.5h.8l.5 .5-.5 .5h-.8z" fill-rule="evenodd"/>
<path d="M135.9 193.7h.7l.5 .5-.5 .5h-.7l-.5-.5z" fill-rule="evenodd"/>
<path d="M135.9 196.2h.7l.5 .5-.5 .5h-.7l-.5-.5z" fill-rule="evenodd"/>
<path d="M88.9 194.2l.5-.5h.7l.6 .5-.6 .5h-.7z" fill-rule="evenodd"/>
<path d="M89.4 196.2h.7l.6 .5-.6 .5h-.7l-.5-.5z" fill-rule="evenodd"/>
<path d="M148.6 155.6h.7l.5 .5-.5 .5h-.7l-.6-.5z" fill-rule="evenodd"/>
<path d="M148 158.6l.6-.5h.7l.5 .5-.5 .5h-.7z" fill-rule="evenodd"/>
<path d="M148.6 160.7h.7l.5 .5-.5 .5h-.7l-.6-.5z" fill-rule="evenodd"/>
<path d="M148 166.3l.6-.5h.7l.5 .5-.5 .5h-.7z" fill-rule="evenodd"/>
<path d="M148.6 163.2h.7l.5 .5-.5 .5h-.7l-.6-.5z" fill-rule="evenodd"/>
<path d="M148.6 168.3h.7l.5 .5-.5 .5h-.7l-.6-.5z" fill-rule="evenodd"/>
<path d="M78.7 153.6l.5-.5h.8l.5 .5-.5 .5h-.8z" fill-rule="evenodd"/>
<path d="M78.7 156.1l.5-.5h.8l.5 .5-.5 .5h-.8z" fill-rule="evenodd"/>
<path d="M78.7 158.6l.5-.5h.8l.5 .5-.5 .5h-.8z" fill-rule="evenodd"/>
<path d="M78.7 161.2l.5-.5h.8l.5 .5-.5 .5h-.8z" fill-rule="evenodd"/>
<path d="M78.7 163.7l.5-.5h.8l.5 .5-.5 .5h-.8z" fill-rule="evenodd"/>
<path d="M78.7 166.3l.5-.5h.8l.5 .5-.5 .5h-.8z" fill-rule="evenodd"/>
<path d="M78.7 168.8l.5-.5h.8l.5 .5-.5 .5h-.8z" fill-rule="evenodd"/>
</g>
<g fill="#2058dd" stroke="#2058dd" stroke-width="1.3" stroke-linecap="butt">
<path d="M68.6 209.4h20.3z" fill-rule="evenodd"/>
<path d="M88.9 209.4h48.2z" fill-rule="evenodd"/>
<path d="M137.1 194.2v15.2z" fill-rule="evenodd"/>
<path d="M88.9 194.2v15.2z" fill-rule="evenodd"/>
<path d="M59.7 135.8h19z" fill-rule="evenodd"/>
<path d="M78.7 135.8h71.1z" fill-rule="evenodd"/>
<path d="M78.7 135.8v34.3z" fill-rule="evenodd"/>
<path d="M149.8 135.8v33z" fill-rule="evenodd"/>
</g>
<path d="M59.7 135.8h90.1v33M78.7 135.8v34.3M88.9 194.2v15.2M137.1 194.2v15.2h-68.5" fill="none" stroke="#2058dd" stroke-width="1.3" stroke-linecap="butt"/>
<text font-size="10.9" x="272.3" y="246.8">ADC_DAC_AFE_Mezzanine</text>
<text font-size="9.5" x="299.6" y="267.7">ARTIQ Sinara</text>
<g font-size="4.9">
<text x="257.1" y="280.4">A3</text>
<text x="364.9" y="280.4">1</text>
<text x="402.5" y="280.4">v0.97</text>
<text x="260" y="290.6">G.K.</text>
<text x="320" y="290.6">23</text>
<text x="359.9" y="290.4">24/01/2017:23:14</text>
</g>
<g font-size="2.5">
<text x="217.1" y="96">Interfaces with:</text>
<text x="217.1" y="101.1">Input signal 1.2vpp</text>
<text x="217.1" y="98.5">PCB_mezzanine analog or</text>
<text x="243.8" y="98.5">PCB mezzanine_analog_allaki</text>
<text x="217.1" y="103.6">Output signal DAC: 4.17mA....20.85mA</text>
<text x="217.1" y="106.1">Impedance 100Ohm diff</text>
<text x="217.1" y="108.7">Control signals: LVCMOS 3.3V</text>
<text x="217.1" y="111.2">I2C signals: LVCMOS 3.3V</text>
<text x="217.1" y="113.8">REF_LO - LVPECL</text>
<text x="217.1" y="118.8">-12VDC @ 50 mA, max 1 mV p-p noise in 20 Hz-20 MHz bandwidth</text>
<text x="217.1" y="116.3">+12VDC @ 200 mA, max 1 mV p-p noise in 20 Hz-20 MHz bandwidth</text>
<text x="217.1" y="121.4">+6VDC @ 1.5 A, max 1 mV p-p noise in 20 Hz-20 MHz bandwidth</text>
<text x="217.1" y="123.9">-6VDC rail @ 100 mA,max 1 mV p-p noise in 20 Hz-20 MHz bandwidth</text>
<text x="217.1" y="126.5">+3.3VDC @ 1 A, max 10 mV p-p noise in 20 Hz-20 MHz</text>
<text x="48.2" y="134.1">MEZZ_IO[15:0]</text>
<text x="272.4" y="149.3">DACA_P</text>
<text x="336.5" y="149.3">ADCA_P</text>
<text x="88.9" y="150.6">MEZZ_IO1</text>
<text x="88.9" y="153.1">MEZZ_IO3</text>
<text x="88.9" y="155.7">MEZZ_IO5</text>
<text x="125.7" y="150.6">MEZZ_IO0</text>
<text x="125.7" y="153.1">MEZZ_IO2</text>
<text x="125.7" y="155.7">MEZZ_IO4</text>
<text x="158.5" y="154">C0G/NP0</text>
<text x="170.1" y="153.1">180R@100MHz</text>
<text x="185.4" y="155.7">P3V3</text>
<text x="241.2" y="150.2">DACA_P</text>
<text x="293.6" y="153">J16</text>
<text x="313.6" y="151.7">J10</text>
<text x="360.6" y="150.6">ADCA_P</text>
<text x="88.9" y="158.2">MEZZ_IO7</text>
<text x="88.9" y="160.7">MEZZ_IO9</text>
<text x="125.7" y="158.2">MEZZ_IO6</text>
<text x="125.7" y="160.7">MEZZ_IO8</text>
<text x="164.4" y="161.6">1nF</text>
<text x="173.3" y="161.6">X7R</text>
<text x="176.5" y="158.1">L14</text>
<text x="241.2" y="160.4">DACA_N</text>
<text x="272.4" y="159.5">DACA_N</text>
<text x="314.3" y="161.9">J11</text>
<text x="337.1" y="159.5">ADCA_N</text>
<text x="360.6" y="160.7">ADCA_N</text>
<text x="88.9" y="163.3">MEZZ_IO11</text>
<text x="88.9" y="165.8">MEZZ_IO13</text>
<text x="125.7" y="163.3">MEZZ_IO10</text>
<text x="125.7" y="165.8">MEZZ_IO12</text>
<text x="164.4" y="165.4">50V</text>
<text x="171.8" y="165.4">10uF</text>
<text x="172" y="167.6">C548</text>
<text x="293.6" y="163.1">J17</text>
<text x="40.4" y="169.3">C0G/NP0</text>
<text x="52.7" y="171.8">1nF</text>
<text x="61.4" y="170.5">10uF</text>
<text x="88.9" y="168.4">MEZZ_IO15</text>
<text x="94" y="173.4">I2C_SDA</text>
<text x="125.7" y="168.4">MEZZ_IO14</text>
<text x="128.2" y="173.4">I2C_SCL</text>
<text x="155.7" y="168.2" transform="rotate(-90 155.7 168.2)">P3V3FEM</text>
<text x="164.4" y="168.2">C574</text>
<text x="176.9" y="169.3">10uF</text>
<text x="185.4" y="173.4">1nF</text>
<text x="185.4" y="169.6">50V</text>
<text x="191.7" y="168.9">C575</text>
<text x="241.2" y="170.5">DACB_P</text>
<text x="272.4" y="169.6">DACB_P</text>
<text x="293.6" y="173.3">J18</text>
<text x="314.3" y="172">J12</text>
<text x="337.1" y="169.6">ADCB_P</text>
<text x="360.6" y="170.9">ADCB_P</text>
<text x="20.3" y="179.4">P12V0A</text>
<text x="40" y="177.7">L11</text>
<text x="52.7" y="175.6">50V</text>
<text x="53.3" y="177.7">C573</text>
<text x="61.6" y="175.6">X7R</text>
<text x="62.2" y="178.4">C551</text>
<text x="68.4" y="174.3">I2C_SDA</text>
<text x="76.2" y="178.5">P12V0AFEM</text>
<text x="149.8" y="174.7">I2C_SCL</text>
<text x="152.4" y="178.5">N12V0AFEM</text>
<text x="178.4" y="174.3">X7R</text>
<text x="185.4" y="175.3">C549C0G/NP0</text>
<text x="194.3" y="177.7">L13</text>
<text x="205.7" y="179.8">N12V0A</text>
<text x="271.7" y="179.8">DACB_N</text>
<text x="337.1" y="179.8">ADCB_N</text>
<text x="36.8" y="182.3">180R@100MHz</text>
<text x="36.8" y="184.9">180R@100MHz</text>
<text x="187.9" y="183">180R@100MHz</text>
<text x="187.9" y="185.5">180R@100MHz</text>
<text x="241.2" y="180.7">DACB_N</text>
<text x="292.9" y="183.5">J19</text>
<text x="314.3" y="182.2">J13</text>
<text x="360.6" y="181.1">ADCB_N</text>
<text x="21.8" y="187">P6V0A</text>
<text x="40.6" y="189.2">L12</text>
<text x="52.7" y="190.8">1nF</text>
<text x="61.4" y="189.6">10uF</text>
<text x="76.2" y="186.1">P6V0AFEM</text>
<text x="139.7" y="188.7">VCM</text>
<text x="152.4" y="186.1">N6V0AFEM</text>
<text x="156.2" y="189.9">VCM</text>
<text x="171.8" y="190.2">C0G/NP0</text>
<text x="190.9" y="190.8">10uF</text>
<text x="193.6" y="188.5">L15</text>
<text x="205.1" y="187.4">N6V0A</text>
<text x="337.1" y="189.9">REF_LO_P</text>
<text x="359.3" y="191.2">REF_LO_P</text>
<text x="40.4" y="195.9">C0G/NP0</text>
<text x="52.7" y="194.7">50V</text>
<text x="53.3" y="196.8">C577</text>
<text x="61.6" y="194.7">X7R</text>
<text x="62.2" y="196.8">C552</text>
<text x="91.4" y="196.3">ADC_CH3</text>
<text x="91.4" y="193.8">ADC_CH1</text>
<text x="125.7" y="196.3">ADC_CH2</text>
<text x="125.7" y="193.8">ADC_CH0</text>
<text x="183.5" y="195.9">50V</text>
<text x="183.5" y="192.1">1nF</text>
<text x="191.1" y="195.9">X7R</text>
<text x="314.3" y="192.3">J14</text>
<text x="104.1" y="203.1">J5</text>
<text x="183.5" y="198.1">C576</text>
<text x="191.1" y="198.1">C550</text>
<text x="314.3" y="202.5">J15</text>
<text x="337.1" y="200.1">REF_LO_N</text>
<text x="359.3" y="201.4">REF_LO_N</text>
<text x="40.8" y="209.9">ADC_CH[3:0]</text>
<text x="71.1" y="207.7">ADC_CH[3:0]</text>
<text x="105.4" y="205.8">LSS-120-03-L-DV-A</text>
<text x="309.8" y="290.1">12</text>
</g>
<g font-size="1.8">
<text x="104.1" y="148.2">1</text>
<text x="120.9" y="148.2">2</text>
<text x="292" y="146.9">85305-0232</text>
<text x="307.4" y="146.9">SMP-MSLD-PCT-10</text>
<text x="104.1" y="155.8">7</text>
<text x="104.1" y="153.2">5</text>
<text x="104.1" y="150.7">3</text>
<text x="120.9" y="155.8">8</text>
<text x="120.9" y="153.2">6</text>
<text x="120.9" y="150.7">4</text>
<text x="104.1" y="160.9">11</text>
<text x="104.1" y="158.3">9</text>
<text x="119.9" y="160.9">12</text>
<text x="119.9" y="158.3">10</text>
<text x="292" y="157.1">85305-0232</text>
<text x="308" y="157.1">SMP-MSLD-PCT-10</text>
<text x="104.1" y="165.9">15</text>
<text x="104.1" y="163.4">13</text>
<text x="119.9" y="165.9">16</text>
<text x="119.9" y="163.4">14</text>
<text x="292" y="167.2">85305-0232</text>
<text x="308" y="167.2">SMP-MSLD-PCT-10</text>
<text x="104.1" y="173.6">21</text>
<text x="104.1" y="171">19</text>
<text x="104.1" y="168.5">17</text>
<text x="119.9" y="173.6">22</text>
<text x="119.9" y="171">20</text>
<text x="119.9" y="168.5">18</text>
<text x="104.1" y="178.6">25</text>
<text x="104.1" y="176.1">23</text>
<text x="119.9" y="178.6">26</text>
<text x="119.9" y="176.1">24</text>
<text x="291.4" y="177.4">85305-0232</text>
<text x="308" y="177.4">SMP-MSLD-PCT-10</text>
<text x="104.1" y="183.7">29</text>
<text x="104.1" y="181.2">27</text>
<text x="119.9" y="183.7">30</text>
<text x="119.9" y="181.2">28</text>
<text x="104.1" y="191.3">35</text>
<text x="104.1" y="188.8">33</text>
<text x="104.1" y="186.3">31</text>
<text x="119.9" y="191.3">36</text>
<text x="119.9" y="188.8">34</text>
<text x="119.9" y="186.3">32</text>
<text x="308" y="187.5">SMP-MSLD-PCT-10</text>
<text x="104.1" y="196.4">39</text>
<text x="104.1" y="193.9">37</text>
<text x="119.9" y="196.4">40</text>
<text x="119.9" y="193.9">38</text>
<text x="308" y="197.7">SMP-MSLD-PCT-10</text>
<text x="255" y="257.4">TITLE</text>
<text x="255" y="275.2">SIZE</text>
<text x="265.9" y="275.2">DWG NO</text>
<text x="405.8" y="275.2">REV</text>
<text x="255" y="285.3">DRAWN BY</text>
<text x="301.9" y="285.3">SHEET</text>
<text x="317.9" y="285.3">of</text>
</g>
<g font-size="1.4">
<text x="10.8" y="267.8">This documentation describes Open Hardware and is</text>
<text x="10.8" y="265.2">Copyright ISE WUT 2016.</text>
<text x="11.2" y="269.7">licensed under the CERN OHL v.1.2. You may</text>
<text x="11.2" y="275.4">(http://ohwr.org/CERNOHL). This documentation is</text>
<text x="11.2" y="273.5">terms of the CERN OHL v.1.2.</text>
<text x="11.2" y="271.6">redistribute and modify this documentation under the</text>
<text x="11.2" y="281.1">MERCHANTABILITY, SATISFACTORY QUALITY</text>
<text x="11.2" y="279.2">WARRANTY, INCLUDING OF</text>
<text x="11.2" y="277.3">distributed WITHOUT ANY EXPRESS OR IMPLIED</text>
<text x="11.2" y="286.8">conditions.</text>
<text x="11.2" y="284.9">Please see the CERN OHL v.1.2 for applicable</text>
<text x="11.2" y="283">AND FITNESS FOR A PARTICULAR PURPOSE.</text>
</g>
</svg>
